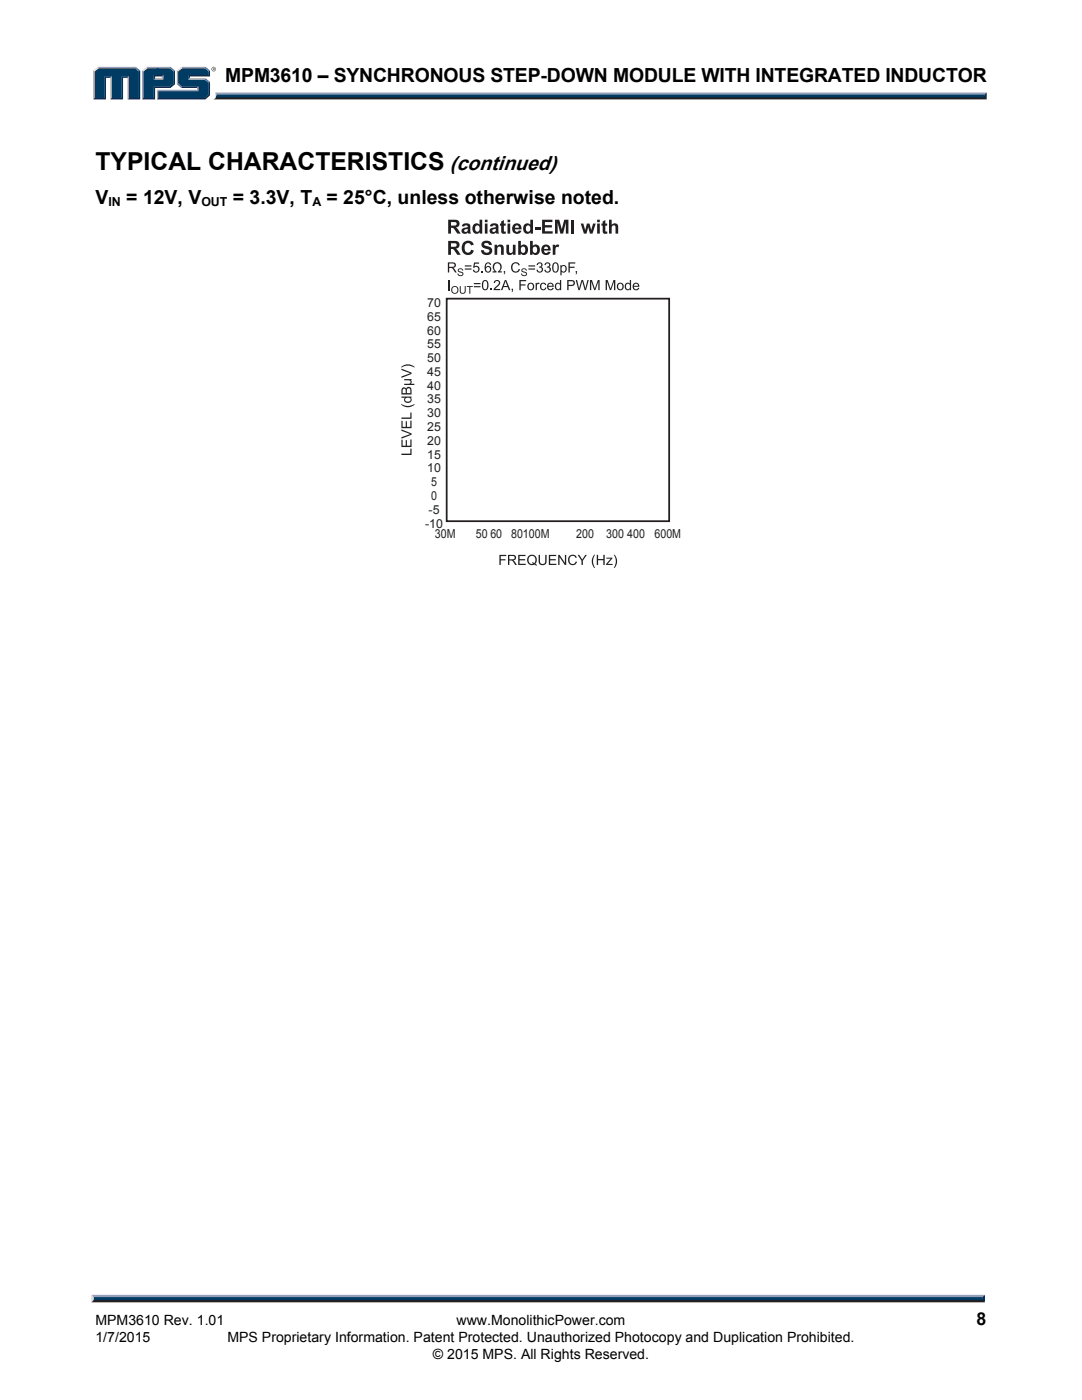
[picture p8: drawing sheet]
<svg xmlns="http://www.w3.org/2000/svg" width="216mm" height="279mm" viewBox="0 0 216 279" stroke-linecap="round" stroke-linejoin="round" font-family="sans-serif">
<path d="M18.7 259.2h177.4l.4 .7h-178.3z" fill="#231f20"/>
<path d="M18.3 258.4h178.2l-.4 .8h-177.4z" fill="#94a0b9"/>
<path d="M196.5 258.4v1.5l-.4-.4v-.6z" fill="#001339"/>
<path d="M18.7 258.9h177.4v.6h-177.4z" fill="#003b63"/>
<path d="M18.2 258.4l.5 .5v.5l-.5 .5z" fill="#dcddde"/>
<path d="M43 18.5h153.9l-.4 .7h-153.4z" fill="#94a0b9"/>
<path d="M43.1 19.2h153.4l.4 .6h-154.3l.4-.2z" fill="#231f20"/>
<path d="M196.9 18.5v1.3l-.4-.4v-.5z" fill="#001339"/>
<path d="M43.2 18.9h153.3v.5h-153.4z" fill="#003b63"/>
<path d="M43 18.5l.2 .5a.82 .82 0 0 1-.6 .8 1.31 1.31 0 0 0 .4-1.3z" fill="#dcddde"/>
<path d="M31 15.6h1.3l.3 .3h-1.9z" fill="#94a0b9"/>
<g fill="#003b63">
<path d="M18.9 14.3l.8-.7h7.2l.8 .7v5.3h-2v-4.3h-1.4v4.3h-2v-4.3h-1.4v4.3h-2z"/>
<path d="M28.6 14.3l.8-.7h2.2v1.4h-.9v.9h1.9v-.9h-1.3v-1.4h2.5l.8 .7v2.3l-.8 .7h-3.1v2.3h-2.1z"/>
<path d="M31.5 18.2h8.1v-.9h-3.3l-.8-.7v-2.3l.8-.7h4.5l.8 .7v.7h-4v.9h3.2l.8 .6v2.3l-.8 .8h-9.3z"/>
</g>
<path d="M36.2 13.5h4.8" fill="none" stroke="#94a0b9" stroke-width=".27"/>
<path d="M35.3 14.1l.9-.8 .2 .3-.8 .7z" fill="#dcddde"/>
<path d="M35.4 14.1v2.7" fill="none" stroke="#94a0b9" stroke-width=".27"/>
<path d="M35.3 16.8l.3-.2 .8 .7-.2 .2z" fill="#547194"/>
<path d="M36.2 17.4h3.4" fill="none" stroke="#001339" stroke-width=".27"/>
<g fill="#94a0b9">
<path d="M31.3 17.9h8v-.4l.3-.2v.9h-8z"/>
<path d="M31.3 17.9l.3 .3v1.4l-.3 .2z"/>
</g>
<path d="M37.6 15h4v-.7l.3-.2v1.2h-4v.3l-.3 .3z" fill="#001339"/>
<path d="M37.6 15.8h3.4" fill="none" stroke="#94a0b9" stroke-width=".28"/>
<path d="M41 15.6l.9 .8-.3 .1-.8-.6z" fill="#547194"/>
<g fill="#001339">
<path d="M31.6 19.6h9.2l.8-.8v-2.3l.3-.1v2.6l-.9 .8h-9.7z"/>
<path d="M30.7 17.3h3.1l.8-.7v-2.3l.3-.2v2.7l-.9 .7h-3v2.3h-2.7l.3-.2h2.1z"/>
</g>
<path d="M34 13.3l.9 .8-.3 .2-.8-.7z" fill="#547194"/>
<path d="M29.2 13.5h4.8" fill="none" stroke="#94a0b9" stroke-width=".27"/>
<path d="M28.3 14.1l.9-.8 .2 .3-.8 .7z" fill="#dcddde"/>
<path d="M28.5 14.1v5.7" fill="none" stroke="#94a0b9" stroke-width=".27"/>
<path d="M32.3 15.3l.3-.3v.9l-.3-.3z" fill="#94a0b9"/>
<g fill="#001339">
<path d="M30.7 15h1.9l-.3 .3h-1.3v.3l-.3 .3z"/>
<path d="M27.7 14.3l.3-.2v5.7h-2.5l.2-.2h2z"/>
</g>
<path d="M27.1 13.3l.9 .8-.3 .2-.8-.7z" fill="#547194"/>
<path d="M19.5 13.5h7.6" fill="none" stroke="#94a0b9" stroke-width=".27"/>
<path d="M18.6 14.1l.9-.8 .2 .3-.8 .7z" fill="#dcddde"/>
<path d="M18.7 14.1v5.7" fill="none" stroke="#94a0b9" stroke-width=".27"/>
<path d="M20.9 15.3h1.4l-.3 .2h-.9v4.3h-2.5l.3-.2h2z" fill="#001339"/>
<path d="M22.2 15.3v4.5" fill="none" stroke="#94a0b9" stroke-width=".27"/>
<path d="M24.3 15.3h1.4l-.2 .2h-.9v4.3h-2.6l.3-.2h2z" fill="#001339"/>
<path d="M25.6 15.3v4.5" fill="none" stroke="#94a0b9" stroke-width=".27"/>
<path d="M41 13.3l.9 .8-.3 .2-.8-.7z" fill="#547194"/>
<path d="M42.2 13.8a.45 .45 0 0 1 .9 0 .45 .45 0 0 1-.9 0zM42.3 13.8a.37 .37 0 0 0 .7 0 .37 .37 0 0 0-.7 0zM42.5 13.5l.3 .1v.5l-.2-.3-.1 .3zM42.6 13.6v.2h.1z" fill="#231f20"/>
<path d="M89.1 59.6h44.4v44.4h-44.4z" fill="none" stroke="#231f20" stroke-width=".35"/>
<g fill="#231f20">
<path d="M80.1 90.5h1.8v-1h.2v1.3h-2z"/>
<path d="M80.1 87.8h.2v1.2h.7v-1.2h.2v1.2h.7v-1.3h.2v1.5h-2z"/>
<path d="M80.1 85.7l2 .8v.3l-2 .7v-.2l1.8-.7-1.8-.6z"/>
<path d="M80.1 84h.2v1.2h.7v-1.1h.2v1.1h.7v-1.3h.2v1.6h-2z"/>
<path d="M80.1 83.3h1.8v-1h.2v1.3h-2z"/>
<path d="M80.1 80.6l.3 .2a2.3 2.3 0 0 0 2.3-.2v.2a2.04 2.04 0 0 1-2.6 0z"/>
<path d="M80.7 75.7h1.4v.2h-.2a.43 .43 0 0 1 .1 .7h.7v.2h-2v-.2h.9a.34 .34 0 0 0 .3-.4 .34 .34 0 0 0-.3-.3h-.9z"/>
<path d="M80.1 73.6l2 .8v.2l-2 .8v-.3l1.8-.6-1.8-.7z"/>
<path d="M80.1 73.2a2.04 2.04 0 0 1 2.6 0v.2a2.34 2.34 0 0 0-2.6 0z"/>
<path d="M99.7 110.7h1.3v.3h-1.1v.6h1v.2h-1v1h-.2z"/>
<path d="M103.4 110.7h1.5v.3h-1.2v.6h1.1v.2h-1.1v.7h1.2v.3h-1.5z"/>
<path d="M107.5 110.7h.2v1.2a.54 .54 0 0 0 .6 .6 .54 .54 0 0 0 .5-.6v-1.2h.3v1.2a.8 .8 0 0 1-.8 .9 .8 .8 0 0 1-.8-.9z"/>
<path d="M109.5 110.7h1.5v.3h-1.2v.6h1.1v.2h-1.1v.7h1.2v.3h-1.5z"/>
<path d="M111.4 110.7h.3l1 1.6v-1.6h.3v2.1h-.3l-1.1-1.6v1.6h-.2z"/>
<path d="M113.7 110.9a.88 .88 0 0 1 1.4 .4l-.3 .1a.69 .69 0 0 0-.9-.3 .69 .69 0 0 0-.2 .9 .61 .61 0 0 0 .6 .6 .61 .61 0 0 0 .6-.6l.2 .1a.95 .95 0 0 1-1.3 .6 .95 .95 0 0 1-.4-1.4z"/>
<path d="M115.3 110.7h.3l.6 1 .6-1h.3l-.8 1.2v.9h-.3v-.9z"/>
<path d="M118.6 110.7h.1l-.1 .3a2.3 2.3 0 0 0 .1 2.3h-.1a2.04 2.04 0 0 1 0-2.6z"/>
<path d="M119.1 110.7h.2v.9h1.1v-.9h.3v2.1h-.3v-1h-1.1v1h-.2z"/>
<path d="M121 111.3h1.2l-1 1.3 1-.1v.3h-1.3v-.2l1-1.1h-.9z"/>
<path d="M122.5 110.7h.1a2.04 2.04 0 0 1 0 2.6h-.1a2.34 2.34 0 0 0 0-2.6z"/>
<path d="M100 44.2l.5-.3v.7h.4v.4h-.4v1l.1 .2h.3v.4a.6 .6 0 0 1-.7 0 .6 .6 0 0 1-.2-.7v-.9h-.2v-.4h.2z"/>
<path d="M106.8 45.4h1.1v.5h-1.1z"/>
<path d="M108.2 43.8h2v.5h-1.5v.6h1.4v.5h-1.4v.8h1.6v.4h-2.1z"/>
<path d="M110.7 43.8h.9l.5 1.9 .5-1.9h.8v2.8h-.5v-2.2l-.5 2.2h-.6l-.5-2.2v2.2h-.6z"/>
<path d="M114 43.8h.5v2.8h-.5z"/>
<path d="M115.9 44.6h.5l.4 1.3 .3-1.3h.5l.4 1.3 .3-1.3h.6l-.7 2h-.5l-.3-1.3-.4 1.3h-.5z"/>
<path d="M120.3 44.2l.5-.3v.7h.4v.4h-.4v1l.1 .2h.2l.1 .4a.6 .6 0 0 1-.7 0 .6 .6 0 0 1-.2-.7v-.9h-.3v-.4h.3z"/>
<path d="M121.5 43.8h.6v1.1a.72 .72 0 0 1 .8-.3 .72 .72 0 0 1 .5 .8v1.2h-.6v-1.3a.42 .42 0 0 0-.6-.3 .42 .42 0 0 0-.1 .6v1h-.6z"/>
<path d="M92.5 48.4a1.21 1.21 0 0 1 2 .4l-.5 .2a.68 .68 0 0 0-.9-.4 .68 .68 0 0 0-.4 .8 .68 .68 0 0 0 .4 1 .68 .68 0 0 0 .9-.6l.5 .2a1.27 1.27 0 0 1-1.6 .8 1.27 1.27 0 0 1-.8-1.6z"/>
<path d="M96.3 48.3a1.17 1.17 0 0 1 1.8 .6h-.5a.45 .45 0 0 0-.5-.5 .45 .45 0 0 0-.4 .5l.1 .1a1.6 1.6 0 0 1 1.4 .9 1.13 1.13 0 0 1-1.1 1.1 1.13 1.13 0 0 1-1.1-1l.5-.1a.57 .57 0 0 0 .5 .5 .57 .57 0 0 0 .6-.4l-.2-.2a1.08 1.08 0 0 1-1.2-1.4z"/>
<path d="M98.7 48.8h.5v.3a.72 .72 0 0 1 .8-.3 .72 .72 0 0 1 .5 .8v1.3h-.5v-1.3a.39 .39 0 0 0-.5-.4 .39 .39 0 0 0-.3 .5v1.2h-.5z"/>
<path d="M101 48.8h.6v1a.45 .45 0 0 0 0 .5 .45 .45 0 0 0 .6 .1l.1-.3v-1.3h.6v2.1h-.5v-.3a.72 .72 0 0 1-.9 .3 .72 .72 0 0 1-.5-.8z"/>
<path d="M110.3 48.8h.5v.3l.3-.3 .5 .1-.2 .5a.42 .42 0 0 0-.5 0 .42 .42 0 0 0-.1 .5v1h-.5z"/>
<path d="M91.5 53.7a.6 .6 0 0 1 .9 .3h-.2a.33 .33 0 0 0-.3-.3 .33 .33 0 0 0-.3 .4 .78 .78 0 0 1 .9 .7 .64 .64 0 0 1-.7 .3 .64 .64 0 0 1-.5-.5h.2a.37 .37 0 0 0 .4 .4 .37 .37 0 0 0 .3-.5h-.1a.56 .56 0 0 1-.6-.2 .56 .56 0 0 1-.1-.6z"/>
<path d="M94.6 52.4h1v.2h-.8l-.1 .6a.67 .67 0 0 1 .9 .3 .67 .67 0 0 1-.4 .9 .67 .67 0 0 1-.8-.5l.2-.1a.44 .44 0 0 0 .7 .3 .44 .44 0 0 0 .1-.7 .44 .44 0 0 0-.7 0h-.3z"/>
<path d="M96.1 54.1h.2v.3h-.2z"/>
<path d="M98.6 52.5a.97 .97 0 0 1 1.4 .3 .97 .97 0 0 1-.3 1.3h.4v.3h-.8v-.2a.79 .79 0 0 0 .6-1 .79 .79 0 0 0-1-.5 .93 .93 0 0 0 .2 1.5v.2h-.8v-.3h.4a1.08 1.08 0 0 1-.1-1.6z"/>
<path d="M100.5 54.1h.3v.4l-.2 .3 .1-.4h-.2z"/>
<path d="M102.3 52.5a.88 .88 0 0 1 1.4 .4l-.2 .1a.69 .69 0 0 0-1-.3 .69 .69 0 0 0-.2 1 .61 .61 0 0 0 .6 .5 .61 .61 0 0 0 .6-.5h.3a.95 .95 0 0 1-1.3 .6 .95 .95 0 0 1-.5-1.3z"/>
<path d="M104.2 53.7a.6 .6 0 0 1 .9 .3h-.2a.33 .33 0 0 0-.3-.3 .33 .33 0 0 0-.3 .4 .78 .78 0 0 1 .9 .7 .64 .64 0 0 1-.7 .3 .64 .64 0 0 1-.5-.5h.2a.37 .37 0 0 0 .4 .4 .37 .37 0 0 0 .3-.5h-.1a.56 .56 0 0 1-.6-.2 .56 .56 0 0 1-.1-.6z"/>
<path d="M107.3 52.5a.54 .54 0 0 1 .8 0 .54 .54 0 0 1-.1 .8 .63 .63 0 0 1 0 1.1 .63 .63 0 0 1-1-.6h.3a.41 .41 0 0 0 .5 .4 .41 .41 0 0 0 .3-.5 .41 .41 0 0 0-.6-.3l.1-.2a.35 .35 0 0 0 .4-.3 .35 .35 0 0 0-.3-.4 .35 .35 0 0 0-.4 .4h-.2z"/>
<path d="M108.8 52.5a.54 .54 0 0 1 .9 0 .54 .54 0 0 1-.1 .8 .63 .63 0 0 1 0 1.1 .63 .63 0 0 1-1-.6h.3a.41 .41 0 0 0 .4 .4 .41 .41 0 0 0 .4-.5 .41 .41 0 0 0-.6-.3v-.2a.35 .35 0 0 0 .5-.3 .35 .35 0 0 0-.4-.4 .35 .35 0 0 0-.3 .4h-.3z"/>
<path d="M113.4 52.4h1.4v.2h-1.1v.6h.9v.3h-.9v.9h-.3z"/>
<path d="M114.9 54.1h.2v.4l-.2 .3 .1-.4h-.1z"/>
<path d="M80.1 79.1h2v.3h-.2a.72 .72 0 0 1-.3 1.1 .72 .72 0 0 1-1-.7l.2-.4h-.7zM81 79.5a.52 .52 0 0 0 .2 .7 .52 .52 0 0 0 .7-.3 .55 .55 0 0 0-.3-.5 .55 .55 0 0 0-.6 .1z"/>
<path d="M80.2 77.5l.4-.2 .4 .3a.57 .57 0 0 1 .8-.3 .57 .57 0 0 1 .3 .7v.7h-2zM80.4 77.7l-.1 .8h.6v-.5a.33 .33 0 0 0-.1-.4 .33 .33 0 0 0-.4 .1zM81.3 77.6l-.1 .9h.7v-.6a.34 .34 0 0 0-.2-.4 .34 .34 0 0 0-.4 .1z"/>
<path d="M101.4 110.7h.9a.56 .56 0 0 1 .7 .5 .56 .56 0 0 1-.6 .6l.7 1h-.3l-.5-.8-.4-.1h-.3v.9h-.2zM101.6 111v.6h.6a.35 .35 0 0 0 .5-.3 .35 .35 0 0 0-.4-.3z"/>
<path d="M105.5 110.9a1.04 1.04 0 0 1 1.4 .2 1.04 1.04 0 0 1-.1 1.4l.4 .2-.1 .2-.5-.2a1.04 1.04 0 0 1-1.3-.4 1.04 1.04 0 0 1 .2-1.4zM105.7 111.1a.81 .81 0 0 0-.2 1 .81 .81 0 0 0 .9 .4l-.2-.1v-.2l.4 .2a.79 .79 0 0 0 .2-1.1 .79 .79 0 0 0-1.1-.2z"/>
<path d="M89.4 43.8h1.2a.8 .8 0 0 1 1.1 .6 .8 .8 0 0 1-.7 1l.9 1.2h-.6l-.5-.6a.75 .75 0 0 0-.8-.5v1.1h-.6zM90 44.3v.7h.4a.43 .43 0 0 0 .6 0 .43 .43 0 0 0 0-.6z"/>
<path d="M92.3 44.8a.88 .88 0 0 1 1-.3 .88 .88 0 0 1 .6 .8l.1 1.3h-.6v-.2a.65 .65 0 0 1-1.1 .1 .65 .65 0 0 1 .3-1l.7-.2a.36 .36 0 0 0-.3-.4 .36 .36 0 0 0-.4 .3l-.5-.1zM92.7 45.8a.35 .35 0 0 0 .4 .5 .35 .35 0 0 0 .2-.5v-.1z"/>
<path d="M94.5 44.8l.6-.2 .6 .2v-1h.5v2.8h-.5v-.3a.83 .83 0 0 1-1 .3 .83 .83 0 0 1-.4-1zM94.9 45.1a.63 .63 0 0 0-.1 .7 .63 .63 0 0 0 .6 .4 .65 .65 0 0 0 .3-.7 .65 .65 0 0 0-.6-.5z"/>
<path d="M96.7 43.8h.6v.5h-.6zM96.7 44.6h.6v2h-.6z"/>
<path d="M97.9 44.8a.88 .88 0 0 1 1-.3 .88 .88 0 0 1 .6 .8l.1 1.3h-.6v-.2a.65 .65 0 0 1-1.1 .1 .65 .65 0 0 1 .3-1l.7-.2a.36 .36 0 0 0-.3-.4 .36 .36 0 0 0-.4 .3l-.5-.1zM98.3 45.8a.35 .35 0 0 0 .4 .5 .35 .35 0 0 0 .2-.5v-.1z"/>
<path d="M101.3 43.8h.5v.5h-.5zM101.3 44.6h.5v2h-.5z"/>
<path d="M102.5 44.9a.96 .96 0 0 1 1.1-.2 .96 .96 0 0 1 .5 1.1h-1.4a.4 .4 0 0 0 .3 .5 .4 .4 0 0 0 .5-.3l.5 .1a1.01 1.01 0 0 1-1.4 .4 1.01 1.01 0 0 1-.3-1.4zM102.9 45.1l-.2 .3h.8l-.2-.4z"/>
<path d="M104.6 44.8l.6-.2 .6 .2v-1h.5v2.8h-.4v-.3a.83 .83 0 0 1-1.1 .3 .83 .83 0 0 1-.4-1zM105.1 45.1a.63 .63 0 0 0-.2 .7 .63 .63 0 0 0 .6 .4 .65 .65 0 0 0 .3-.7 .65 .65 0 0 0-.6-.5z"/>
<path d="M119.2 43.8h.5v.5h-.5zM119.2 44.6h.5v2h-.5z"/>
<path d="M89.4 48.1h1.2a.8 .8 0 0 1 1.1 .5 .8 .8 0 0 1-.7 1l.9 1.3h-.6l-.5-.6a.75 .75 0 0 0-.8-.6v1.2h-.6zM90 48.5v.8h.4a.43 .43 0 0 0 .6-.1 .43 .43 0 0 0 0-.6z"/>
<path d="M103.4 48.1h.5v1a.89 .89 0 0 1 1.2-.1 .89 .89 0 0 1 .2 1.1 .79 .79 0 0 1-.5 .8 .79 .79 0 0 1-.9-.3v.3h-.5zM104.1 49.4a.59 .59 0 0 0-.1 .7 .59 .59 0 0 0 .7 .2 .59 .59 0 0 0 .1-.7 .59 .59 0 0 0-.7-.2z"/>
<path d="M105.8 48.1h.5v1a.89 .89 0 0 1 1.2-.1 .89 .89 0 0 1 .2 1.1 .79 .79 0 0 1-.6 .8 .79 .79 0 0 1-.8-.3v.3h-.5zM106.4 49.4a.59 .59 0 0 0-.1 .7 .59 .59 0 0 0 .8 .2 .59 .59 0 0 0 .1-.7 .59 .59 0 0 0-.8-.2z"/>
<path d="M108.3 49.1a.96 .96 0 0 1 1.1-.2 .96 .96 0 0 1 .5 1.1h-1.4a.4 .4 0 0 0 .3 .5 .4 .4 0 0 0 .5-.3l.6 .1a1.01 1.01 0 0 1-1.5 .5 1.01 1.01 0 0 1-.3-1.5zM108.7 49.3l-.1 .4h.8l-.3-.5z"/>
<path d="M89.4 52.4h.9a.56 .56 0 0 1 .7 .4 .56 .56 0 0 1-.6 .7l.7 .9h-.3l-.5-.8-.4-.1h-.3v.9h-.2zM89.6 52.6v.7h.6a.35 .35 0 0 0 .5-.3 .35 .35 0 0 0-.4-.4z"/>
<path d="M92.7 53h1.4v.2h-1.4zM92.7 53.6h1.4v.2h-1.4z"/>
<path d="M96.9 52.6l.5-.2a.54 .54 0 0 1 .6 .5h-.3a.42 .42 0 0 0-.5-.3 .42 .42 0 0 0-.2 .6l-.1 .1a.64 .64 0 0 1 1 .1 .64 .64 0 0 1-.2 1 .64 .64 0 0 1-.9-.4l-.1-.9zM97 53.8a.45 .45 0 0 0 .9 0 .45 .45 0 0 0-.9 0z"/>
<path d="M105.4 53h1.4v.2h-1.4zM105.4 53.6h1.4v.2h-1.4z"/>
<path d="M110.5 52.5a.72 .72 0 0 1 .8 .1 .72 .72 0 0 1 .2 .8 .69 .69 0 0 1-.3 .9 .69 .69 0 0 1-.9-.3l-.1-1zM110.6 52.7a1.12 1.12 0 0 0 .2 1.5 1.05 1.05 0 0 0 0-1.6z"/>
<path d="M111.8 52.9h.2v.2a.67 .67 0 0 1 1 0 .67 .67 0 0 1 0 .9 .56 .56 0 0 1-.9 .2v.7h-.3zM112.2 53.2a.5 .5 0 0 0-.2 .7 .5 .5 0 0 0 .7 .2 .5 .5 0 0 0 .1-.7 .5 .5 0 0 0-.6-.2z"/>
</g>
<path d="M89.5 55.9v2" fill="none" stroke="#231f20" stroke-width=".27"/>
<g fill="#231f20">
<path d="M91.7 57.1h.2v.9a.4 .4 0 0 0 .3 .5 .4 .4 0 0 0 .5-.3v-1.1h.2v.9a.6 .6 0 0 1-.6 .6 .6 .6 0 0 1-.6-.6z"/>
<path d="M93.1 57.1h1.2v.2h-.5v1.3h-.2v-1.3h-.5z"/>
<path d="M97.9 57.6h.2v.3h-.2z"/>
<path d="M98.7 56a.66 .66 0 0 1 1 .2 .66 .66 0 0 1-.3 .9l-.6 .6h1v.2h-1.3l.3-.5a1.1 1.1 0 0 0 .6-1.2l-.4-.1-.2 .4h-.3z"/>
<path d="M102.1 57.6h.3v.4l-.3 .3 .1-.4h-.1z"/>
<path d="M103.6 55.9h1.4v.2h-1.1v.7h1v.2h-1v.9h-.3z"/>
<path d="M106.9 56.4h.2v.3l.2-.2 .2-.1 .2 .1-.1 .2a.33 .33 0 0 0-.4 .1 .33 .33 0 0 0-.1 .3v.8h-.2z"/>
<path d="M107.9 56.6l.3-.2h.4l.4 .5h-.2a.44 .44 0 0 0-.7-.2 .44 .44 0 0 0-.1 .7 .38 .38 0 0 0 .4 .3 .38 .38 0 0 0 .4-.3h.2a.7 .7 0 0 1-1 .4 .7 .7 0 0 1-.2-1z"/>
<path d="M114.9 55.9h.3l.3 1.7 .5-1.7h.3l.5 1.7 .4-1.7h.3l-.6 2h-.2l-.5-1.8-.5 1.8h-.3z"/>
<path d="M117.7 55.9h.4l.6 1.7 .6-1.7h.3v2h-.2v-1.7l-.6 1.7h-.2l-.6-1.7v1.7h-.3z"/>
<path d="M120.9 55.9h.4l.5 1.7 .6-1.7h.4v2h-.3v-1.7l-.6 1.7h-.2l-.6-1.7v1.7h-.2z"/>
<path d="M90 57.9a.8 .8 0 0 1 1.6 0 .8 .8 0 0 1-1.6 0zM90.2 57.8a.6 .6 0 0 0 1.2 0 .6 .6 0 0 0-1.2 0z"/>
<path d="M94.5 56.5h1.4v.2h-1.4zM94.5 57.1h1.4v.2h-1.4z"/>
<path d="M96.4 56a.72 .72 0 0 1 .9 .1 .72 .72 0 0 1 .2 .8 .69 .69 0 0 1-.3 .9 .69 .69 0 0 1-1-.3v-1zM96.5 56.2a1.12 1.12 0 0 0 .3 1.5 1.05 1.05 0 0 0 0-1.6z"/>
<path d="M100.7 55.9h.3l.8 2h-.3l-.2-.6h-.8l-.3 .6h-.2zM100.9 56.1l-.4 1h.7z"/>
<path d="M105.2 57.2a.75 .75 0 0 1 1.5 0 .75 .75 0 0 1-1.5 0zM105.6 56.8a.5 .5 0 0 0-.1 .7 .5 .5 0 0 0 .8 0 .51 .51 0 0 0 0-.7 .51 .51 0 0 0-.7 0z"/>
<path d="M109.3 56.6a.68 .68 0 0 1 .9-.1 .68 .68 0 0 1 .3 .7h-1.1a.43 .43 0 0 0 .3 .5 .43 .43 0 0 0 .5-.3l.3 .1a.74 .74 0 0 1-1.1 .3 .74 .74 0 0 1-.1-1.2zM109.5 56.7l-.1 .3h.8l-.2-.4z"/>
<path d="M110.9 56.6l.4-.2 .4 .2v-.7h.3v2h-.3v-.2a.7 .7 0 0 1-.9-.1 .7 .7 0 0 1 .1-1zM111.1 56.8a.51 .51 0 0 0-.1 .6 .51 .51 0 0 0 .6 .2 .51 .51 0 0 0 .1-.7 .51 .51 0 0 0-.6-.1z"/>
<path d="M113.2 55.9h.7a.62 .62 0 0 1 .8 .6 .62 .62 0 0 1-.7 .6h-.5v.8h-.3zM113.5 56.1v.7h.7a.37 .37 0 0 0 .2-.4 .37 .37 0 0 0-.4-.3z"/>
<path d="M123.1 57.2a.73 .73 0 0 1 1.4 0 .73 .73 0 0 1-1.4 0zM123.5 56.8a.5 .5 0 0 0-.1 .7 .5 .5 0 0 0 .7 0 .51 .51 0 0 0 0-.7 .51 .51 0 0 0-.6 0z"/>
<path d="M124.8 56.6l.5-.2 .4 .2v-.7h.2v2h-.2v-.2a.7 .7 0 0 1-1-.1 .7 .7 0 0 1 .1-1zM125 56.8a.51 .51 0 0 0-.1 .6 .51 .51 0 0 0 .7 .2 .51 .51 0 0 0 .1-.7 .51 .51 0 0 0-.7-.1z"/>
<path d="M126.4 56.6a.68 .68 0 0 1 .8-.1 .68 .68 0 0 1 .4 .7h-1.1a.43 .43 0 0 0 .3 .5 .43 .43 0 0 0 .5-.3l.3 .1a.74 .74 0 0 1-1.2 .3 .74 .74 0 0 1 0-1.2zM126.6 56.7l-.1 .3h.8l-.2-.4z"/>
</g>
<text font-size="4.9" x="19" y="33.9">TYPICAL CHARACTERISTICS</text>
<text font-size="4.1" x="89.8" y="33.9">(continued)</text>
<g font-size="3.9">
<text x="44.9" y="16.3">MPM3610 – SYNCHRONOUS STEP-DOWN MODULE WITH INTEGRATED INDUCTOR</text>
<text x="19" y="40.7">V</text>
<text x="25.2" y="40.7">= 12V, V</text>
<text x="46.5" y="40.7">= 3.3V, T</text>
<text x="65.2" y="40.7">= 25°C, unless otherwise noted.</text>
</g>
<text font-size="3.5" x="194.9" y="264.5">8</text>
<g font-size="2.8">
<text x="19" y="267.9">1/7/2015</text>
<text x="19" y="264.5">MPM3610 Rev. 1.01</text>
<text x="45.4" y="267.9">MPS Proprietary Information. Patent Protected. Unauthorized Photocopy and Duplication Prohibited.</text>
<text x="91.1" y="264.5">www.MonolithicPower.com</text>
<text x="86.4" y="271.1">© 2015 MPS. All Rights Reserved.</text>
</g>
<g font-size="2.5">
<text x="21.6" y="41.2">IN</text>
<text x="40.2" y="41.2">OUT</text>
<text x="62.3" y="41.2">A</text>
</g>
<g font-size="2.5" fill="#231f20">
<text x="85.2" y="64">65</text>
<text x="85.2" y="61.3">70</text>
<text x="85.2" y="69.5">55</text>
<text x="85.2" y="66.8">60</text>
<text x="85.2" y="77.8">40</text>
<text x="85.2" y="75">45</text>
<text x="85.2" y="72.3">50</text>
<text x="85.2" y="83.3">30</text>
<text x="85.2" y="80.5">35</text>
<text x="85.2" y="88.8">20</text>
<text x="85.2" y="86">25</text>
<text x="85.2" y="94.3">10</text>
<text x="85.2" y="91.5">15</text>
<text x="86" y="99.8">0</text>
<text x="86" y="97">5</text>
<text x="84.8" y="105.3">-10</text>
<text x="85.5" y="102.5">-5</text>
<text x="86.8" y="107.4">30M</text>
<text x="95" y="107.4">50 60</text>
<text x="102" y="107.4">80100M</text>
<text x="115" y="107.4">200</text>
<text x="121" y="107.4">300 400</text>
<text x="130.6" y="107.4">600M</text>
</g>
</svg>
